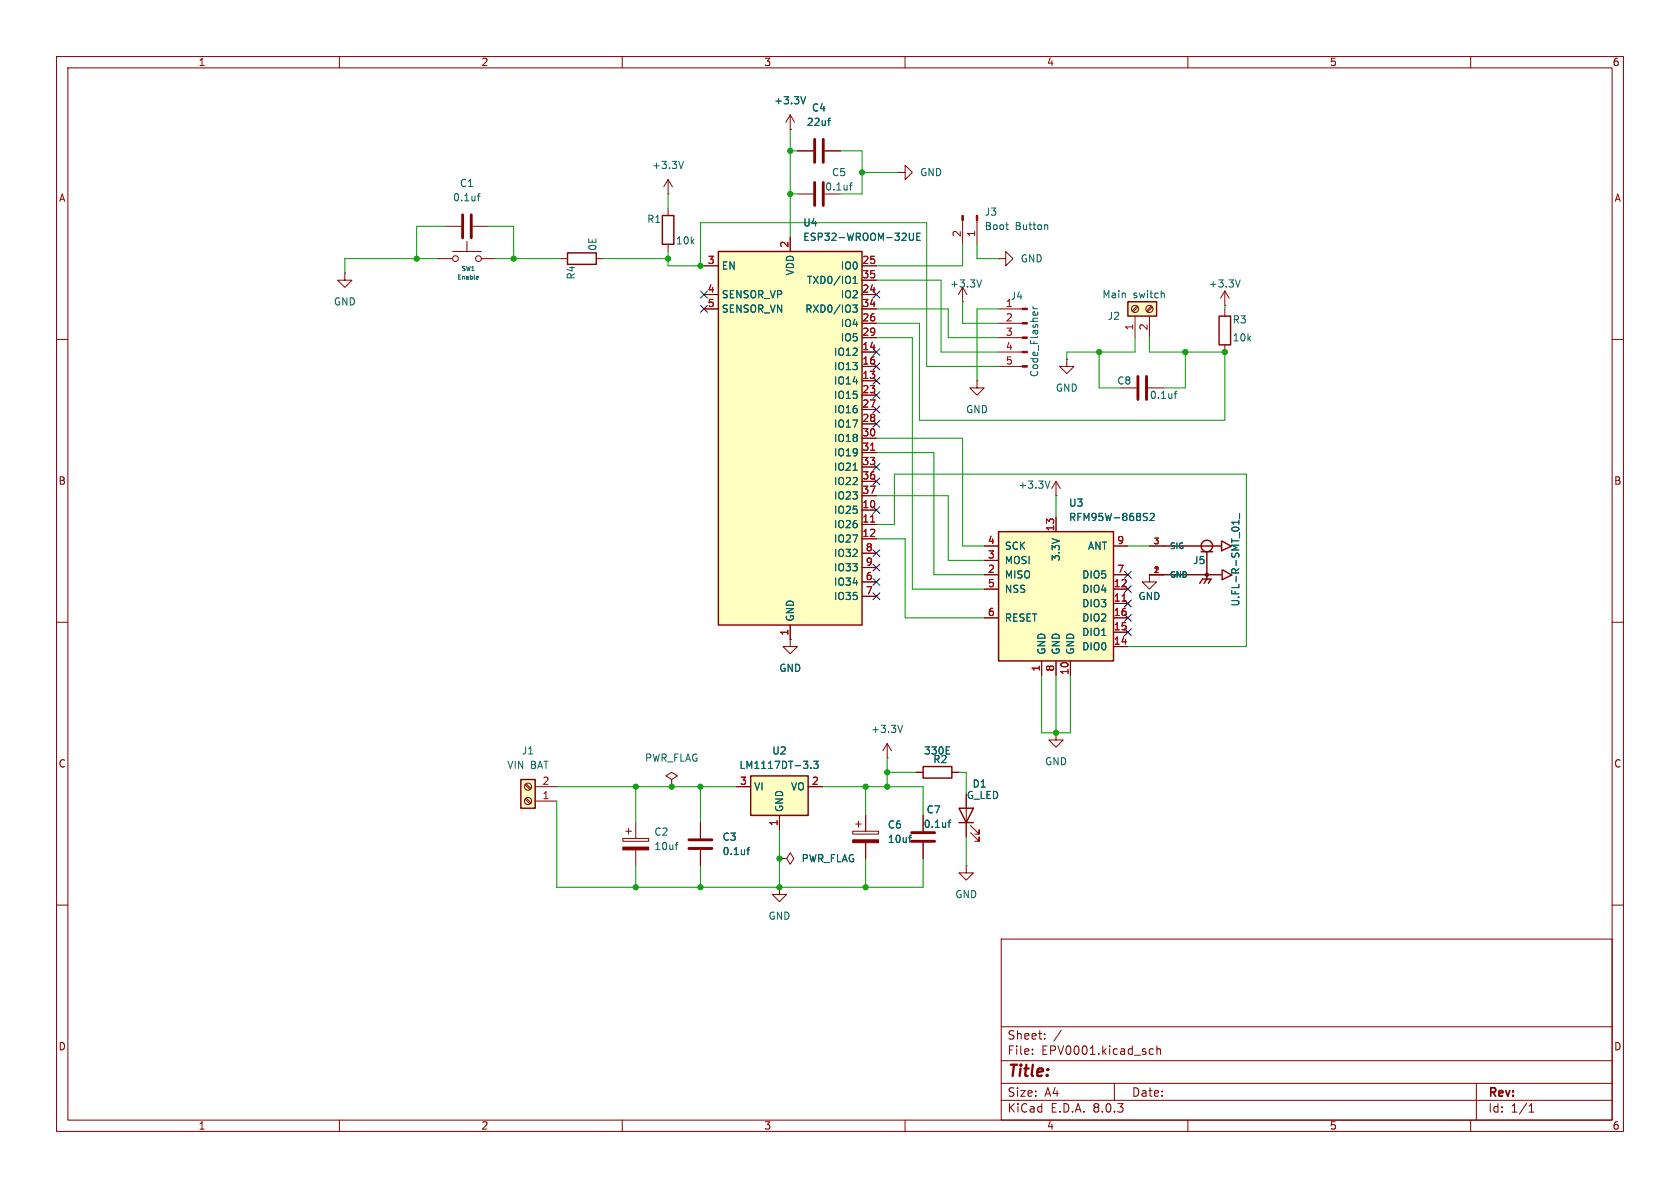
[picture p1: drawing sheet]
<svg xmlns="http://www.w3.org/2000/svg" width="297mm" height="210mm" viewBox="0 0 297 210" stroke-linecap="round" stroke-linejoin="round" font-family="sans-serif">
<g fill="none" stroke="#840000" stroke-width=".18">
<path d="M10 10h277v190h-277zM12 12h273v186h-273zM60 10v2M110 10v2M160 10v2M210 10v2M260 10v2M10 60h2M170.2 53.3h.1M170.2 50.8l-.8 1.3M170.2 50.8v2.5M170.2 50.8l.7 1.3"/>
<path d="M285 60h2M188.6 63.5v1.3h1.3l-1.3 1.2-1.3-1.2h1.3M188.6 63.5h.1M198.1 68.6h2.8M202.9 68.6h2.8M10 110h2M139.7 113v1.3h1.3l-1.3 1.3-1.3-1.3h1.3M139.7 113h.1M285 110h2M10 160h2M110.1 148.2h4.6v.5h-4.6zM110.6 146.9h1"/>
<path d="M111.1 146.4v1M112.4 145.4v2.8M112.4 150.2v2.8M285 160h2M177 166h108v32h-108zM60 198v2M110 198v2M160 198v2M177 194.5h108M177 191.5h108M177 187.5h108M177 181.5h108"/>
<path d="M182.5 186.3v.1M182.5 185.5v.1M184.7 183.6v.1M184.7 182.8v.1M187.6 182.1l-1.3 2M197 191.5v3M203.3 186.3h.6M203.3 185.5h.6M204.5 185.5l.2-.1 .4 .1 .1 .9M204.5 184.9v1.5M210 198v2M260 198v2"/>
<path d="M261 191.5v6.5M270.3 196.6h.9M270.3 195.5l.4-.4v1.5"/>
</g>
<path d="M110.1 149.7h4.6v.5h-4.6z" fill="#840000" stroke="#840000" stroke-width=".18"/>
<path d="M173.5 49.5l-.4 1.2M207.6 69.6h.5M208.1 69.2l-.3 .1v1.1M119.4 149.3h.5M119.9 148.9l-.3 .1" fill="none" stroke="#006464" stroke-width=".18"/>
<path d="M201.2 66.5v4.1M202.7 66.5v4.1" fill="none" stroke="#840000" stroke-width=".51"/>
<path d="M132.7 137.2h10.2v6.9h-10.2z" fill="#ffffc2"/>
<path d="M132.7 137.2h10.2v6.9h-10.2z" fill="none" stroke="#840000" stroke-width=".25"/>
<g fill="none" stroke="#840000" stroke-width=".18">
<path d="M158.7 30.5h1.3v-1.3l1.3 1.3-1.3 1.3v-1.3M158.7 30.5h.1M170.2 39v4.2M172.7 39v4.2M130.2 139.1h2.5M142.9 139.1h2.5M186.7 129.5v1.3h1.3l-1.3 1.3-1.3-1.3h1.3M186.7 129.5h.1M137.8 151.8h1.3l.6-1.1 .6 1.1-.6 1-.6-1M137.8 151.8h.1M137.8 156.8v1.3h1.3l-1.3 1.3-1.3-1.3h1.3M137.8 156.8h.1"/>
<path d="M137.8 144.1v2.6"/>
</g>
<path d="M177.8 39.7h.5M185 39.7l.2 .2v.7M178.2 40.6h.1M143.4 135.7v.1M143.8 134.6h.8l-.4 .4 .4 .2v.5l-.2 .1-.6-.1" fill="none" stroke="#006464" stroke-width=".18"/>
<g fill="#840000" stroke="#840000" stroke-width=".18">
<path d="M170.1 38.1h.2v.9h-.2z"/>
<path d="M172.6 38.1h.2v.9h-.2z"/>
</g>
<path d="M199.4 53.3h5.1v2.6h-5.1z" fill="#ffffc2"/>
<g fill="none" stroke="#840000" stroke-width=".25">
<path d="M100.3 44.7h5.1v2h-5.1zM199.4 53.3h5.1v2.6h-5.1zM205.7 96.5h10.2M212.3 97.5h2.1M213.4 97.5v4.9l-.5 .7M216 95.7v1.7l1.7-.8-1.6-.9M205.7 101.6h10.2M212.1 103.1l.5-.7h1.5l-.5 .7M216.1 100.8v1.7l1.7-.8-1.6-.9M163.2 135.5h5.1v2h-5.1zM169.5 142.9h2.6l-1.3 2.5zM169.5 145.4h2.6"/>
<circle cx="213.4" cy="96.5" r="1.02"/>
<circle cx="213.4" cy="101.6" r=".25"/>
</g>
<g fill="none" stroke="#840000" stroke-width=".18">
<path d="M118.1 34.3h.1M118.1 31.8l-.8 1.2M118.1 31.8v2.5M118.1 31.8l.8 1.2M61 48.3v1.2h1.2l-1.2 1.3-1.3-1.3h1.3M61 48.3h.1M77.5 45.7h2.5M78.7 40h2.8M80 44.5h5.1M82.5 42.7v1.8M83.6 40h2.8M85.1 45.7h2.5"/>
<path d="M99.1 45.7h1.2M105.4 45.7h1.3M200.7 55.9v3.8M201 54.1l-.8 .9M201.2 54.3l-.9 .8M203.2 55.9v3.8M203.5 54.1l-.8 .9M203.7 54.3l-.8 .8M172.7 67.3v1.3h1.3l-1.3 1.3-1.3-1.3h1.3M172.7 67.3h.1M186.7 87.6h.1M186.7 85.1l-.8 1.3"/>
<path d="M186.7 85.1v2.5M186.7 85.1l.8 1.3M203.2 96.5h2.5M203.2 101.6v1.3h1.3l-1.3 1.2-1.3-1.2h1.3M203.2 101.6h.1M203.2 101.6h2.5M118.7 137.8l1.1-.6-1.1-.7-1 .7 1 .6v1.3M118.7 139.1h.1M156.8 134h.1M156.8 131.4l-.7 1.3M156.8 131.4v2.6M156.8 131.4l.8 1.3"/>
<path d="M161.9 136.5h1.3M168.3 136.5h1.2M150.7 146.9h4.6v.5h-4.6zM151.3 145.7h1M151.8 145.2v1M153 144.1v2.8M153 149v2.8M170.8 153v1.3h1.3l-1.3 1.3-1.3-1.3h1.3M170.8 153h.1M170.8 140.3v7.7M171.6 147.2l1.5 1.5v-.7v.7h-.8M171.6 145.9l1.5 1.5v-.7v.7h-.8"/>
<circle cx="80.5" cy="45.7" r=".51"/>
<circle cx="84.6" cy="45.7" r=".51"/>
<circle cx="200.7" cy="54.6" r=".63"/>
<circle cx="203.2" cy="54.6" r=".63"/>
</g>
<g fill="none" stroke="#006464" stroke-width=".18">
<path d="M84.4 34.7h.5M84.9 34.2l-.3 .2v1.1M120.8 28.5l-.4 1.3M84.3 48.9h.2l.1 .1-.4 .1M84.5 49.3l-.2 .1M205.7 51.8l.1 .2v.6M185.6 85l-.4 1.3M219 92v.7M219 92.3h-1.3l.4 .4M219.1 90.8v.9M159.6 128.2l-.5 1.3M167.3 133.3h.6"/>
<path d="M167.3 132h.6M160.6 148.1h.5M161.1 147.6l-.2 .1"/>
</g>
<path d="M81.8 38v4M83.3 38v4" fill="none" stroke="#840000" stroke-width=".51"/>
<path d="M150.7 148.5h4.6v.5h-4.6z" fill="#840000" stroke="#840000" stroke-width=".18"/>
<path d="M127 44.5h25.4v66h-25.4z" fill="#ffffc2"/>
<path d="M117.1 38.1h2v5.1h-2zM127 44.5h25.4v66h-25.4z" fill="none" stroke="#840000" stroke-width=".25"/>
<g fill="none" stroke="#840000" stroke-width=".18">
<path d="M118.1 36.8v1.3M139.7 22.9h.1M139.7 20.3v2.6M139.7 20.3l-.8 1.3M139.7 20.3l.8 1.3M141 26.7h2.8M145.8 26.7h2.8M118.1 43.2v1.3M124.5 52.1h2.5M124.5 47h2.5M124.5 54.6h2.5M139.7 41.9v2.6"/>
<path d="M152.4 52.1h2.5M152.4 47h2.5M152.4 57.2h2.5M152.4 59.7h2.5M152.4 54.6h2.5M152.4 49.5h2.5M152.4 67.3h2.5M152.4 62.2h2.5M152.4 64.8h2.5M152.4 69.9h2.5M152.4 72.4h2.5M152.4 74.9h2.5"/>
<path d="M152.4 77.5h2.5M152.4 90.2h2.5M152.4 92.7h2.5M152.4 95.3h2.5M152.4 80h2.5M152.4 82.6h2.5M152.4 85.1h2.5M152.4 87.6h2.5M152.4 97.8h2.5M139.7 110.5v2.5M152.4 102.9h2.5M152.4 105.4h2.5"/>
<path d="M152.4 100.3h2.5"/>
</g>
<path d="M153.9 79.6h.7M153.9 92.3h.7" fill="none" stroke="#a90000" stroke-width=".18"/>
<path d="M142.4 17.1l-.4 1.3M146.3 21.3h.5M146.8 20.9l-.2 .1M150.8 53.9h.7l-.4 .5 .4 .1v.6l-.2 .1-.5-.1M150.8 50.1h.7M150.8 49.2l.4-.4v1.3M160.8 41.2v1l.2 .3 .4-.1 .1-.2v-1M162.1 41.8h.4M162.7 41.2h-.6v1.3h.6M150.8 83.1h.7" fill="none" stroke="#006464" stroke-width=".18"/>
<path d="M144 24.6v4.1M145.5 24.6v4.1" fill="none" stroke="#840000" stroke-width=".51"/>
<path d="M176.5 94h20.3v22.8h-20.3z" fill="#ffffc2"/>
<path d="M176.5 94h20.3v22.8h-20.3z" fill="none" stroke="#840000" stroke-width=".25"/>
<g fill="none" stroke="#840000" stroke-width=".18">
<path d="M141 34.3h2.8M174 99.1h2.5M174 96.5h2.5M186.7 91.4v2.6M196.8 96.5h2.6M174 104.1h2.5M174 109.2h2.5M174 101.6h2.5M184.1 116.8v2.6M186.7 116.8v2.6M189.2 116.8v2.6M196.8 106.7h2.6"/>
<path d="M196.8 104.1h2.6M196.8 114.3h2.6M196.8 111.8h2.6M196.8 109.2h2.6M196.8 101.6h2.6M163.2 144.1v2.8M163.2 149v2.8"/>
</g>
<path d="M198.4 106.3h.7" fill="none" stroke="#a90000" stroke-width=".18"/>
<path d="M150.2 32.8h.5M150.7 32.3l-.3 .2v1.1M202.4 91.4l.3 .1 .1 .3-.2 .2h-.3M202.4 90.7l.4 .1M203.3 90.9l.5-.2 .3 .4-.8 .9h.8M167.6 145.4h.5M168.1 145l-.3 .2v1" fill="none" stroke="#006464" stroke-width=".18"/>
<path d="M144 32.3v4M145.5 32.3v4M161.2 148.7h4M161.2 147.2h4" fill="none" stroke="#840000" stroke-width=".51"/>
<path d="M92.1 137.8h2.5v5.1h-2.5z" fill="#ffffc2"/>
<path d="M215.5 55.9h2.1v5.1h-2.1zM92.1 137.8h2.5v5.1h-2.5z" fill="none" stroke="#840000" stroke-width=".25"/>
<g fill="none" stroke="#840000" stroke-width=".18">
<path d="M139.7 22.9h.1M141 26.7h2.8M145.8 26.7h2.8M124.5 54.6h2.5M124.5 52.1h2.5M124.5 47h2.5M139.7 41.9v2.6M152.4 59.7h2.5M152.4 57.2h2.5M152.4 54.6h2.5M152.4 52.1h2.5M152.4 47h2.5"/>
<path d="M152.4 49.5h2.5M176.5 45.7h1.3v-1.2l1.3 1.2-1.3 1.3v-1.3M176.5 45.7h.1M176.5 59.7h4.2M176.5 57.2h4.2M176.5 54.6h4.2M216.5 54h.1M216.5 51.4l-.7 1.3M216.5 51.4v2.6M216.5 54.6v1.3M216.5 51.4l.8 1.3M152.4 64.8h2.5"/>
<path d="M152.4 62.2h2.5M152.4 67.3h2.5M152.4 69.9h2.5M152.4 72.4h2.5M152.4 74.9h2.5M152.4 77.5h2.5M176.5 64.8h4.2M176.5 62.2h4.2M216.5 61v1.2M152.4 90.2h2.5M152.4 92.7h2.5M152.4 95.3h2.5"/>
<path d="M152.4 80h2.5M152.4 82.6h2.5M152.4 85.1h2.5M152.4 87.6h2.5M152.4 97.8h2.5M174 96.5h2.5M174 99.1h2.5M186.7 91.4v2.6M196.8 96.5h2.6M203.2 96.5h2.5M139.7 113h.1M139.7 110.5v2.5"/>
<path d="M152.4 102.9h2.5M152.4 105.4h2.5M152.4 100.3h2.5M174 101.6h2.5M174 104.1h2.5M174 109.2h2.5M184.1 116.8v2.6M186.7 116.8v2.6M189.2 116.8v2.6M196.8 101.6h2.6M196.8 106.7h2.6M196.8 104.1h2.6"/>
<path d="M196.8 114.3h2.6M196.8 111.8h2.6M196.8 109.2h2.6M203.2 101.6h.1M203.2 101.6h2.5M92.8 138.7l.9 .9M93 138.6l.9 .8M94.6 139.1h3.8M130.2 139.1h2.5M142.9 139.1h2.5M161.9 136.5h1.3M168.3 136.5h1.2"/>
<path d="M92.8 141.3l.9 .8M93 141.1l.9 .8M94.6 141.6h3.8M123.8 145.4v2.8M123.8 150.2v2.8M137.8 151.8h.1M137.8 144.1v2.6M153 144.1v2.8M153 149v2.8M163.2 144.1v2.8M163.2 149v2.8M170.8 140.3v2.6"/>
<path d="M170.8 145.4v2.6"/>
<circle cx="93.3" cy="139.1" r=".63"/>
<circle cx="93.3" cy="141.6" r=".63"/>
</g>
<g fill="none" stroke="#006464" stroke-width=".18">
<path d="M142.4 17.1l-.4 1.3M146.3 21.3h.5M146.8 20.9l-.2 .1M150.8 53.9h.7l-.4 .5 .4 .1v.6l-.2 .1-.5-.1M150.8 50.1h.7M150.8 49.2l.4-.4v1.3M160.8 41.2v1l.2 .3 .4-.1 .1-.2v-1M162.1 41.8h.4M162.7 41.2h-.6v1.3h.6M182.6 54.6h.9M182.6 54.2l.3 .4M219.3 49.5l-.5 1.2"/>
<path d="M150.8 83.1h.7M202.4 91.4l.3 .1 .1 .3-.2 .2h-.3M202.4 90.7l.4 .1M203.3 90.9l.5-.2 .3 .4-.8 .9h.8M219 92v.7M219 92.3h-1.3l.4 .4M219.1 90.8v.9M143.4 135.7v.1M143.8 134.6h.8l-.4 .4 .4 .2v.5l-.2 .1-.6-.1M167.3 133.3h.6M167.3 132h.6M132 150.2h.5"/>
<path d="M132.5 149.8l-.3 .2v1.1M160.6 148.1h.5M161.1 147.6l-.2 .1M167.6 145.4h.5M168.1 145l-.3 .2v1"/>
</g>
<g fill="#840000" stroke="#840000" stroke-width=".18">
<path d="M180.7 64.6h.9v.3h-.9z"/>
<path d="M180.7 62.1h.9v.3h-.9z"/>
<path d="M180.7 59.6h.9v.2h-.9z"/>
<path d="M180.7 57h.9v.3h-.9z"/>
<path d="M180.7 54.5h.9v.2h-.9z"/>
</g>
<path d="M121.8 150h4.1M121.8 148.5h4.1" fill="none" stroke="#840000" stroke-width=".51"/>
<g fill="none" stroke="#009600" stroke-width=".18">
<path d="M118.1 34.3v2.5M139.7 34.3h1.3M139.7 26.7h1.3M139.7 22.9v19M148.6 26.7h3.8v7.6h-3.8M152.4 30.5h6.3M77.5 45.7h-16.5v2.6M78.7 40h-5v5.7M86.4 40h4.4v5.7M87.6 45.7h11.5M106.7 45.7h11.4M118.1 44.5v2.5h6.4"/>
<path d="M123.8 47v-7.6h40v25.4h12.7M154.9 57.2h7.7v17.1h53.9v-12.1h-13.3v-2.5M154.9 49.5h11.5v12.7h10.1M154.9 54.6h12.7v5.1h8.9M154.9 59.7h6.4v44.4h12.7M170.2 43.2v3.8h-15.3M170.2 53.3v3.9h6.3M172.7 43.2v2.5h3.8M176.5 54.6h-3.8v12.7M200.7 59.7v2.5h-12.1v1.3M216.5 54v.6M154.9 77.5h15.3v19h3.8"/>
<path d="M194.3 62.2v6.4h3.8M209.5 62.2v6.4h-3.8M154.9 95.3h5.1v13.9h14M154.9 87.6h12.7v11.5h6.4M154.9 92.7h3.2v-8.9h62.2v30.5h-20.9M154.9 80h10.2v21.6h8.9M186.7 87.6v3.8M199.4 96.5h3.8M184.1 119.4v10.1h5.1v-10.1M186.7 119.4v10.1M98.4 139.1h31.8M112.4 139.1v6.3"/>
<path d="M123.8 139.1v6.3M145.4 139.1h17.8v5M153 139.1v5M156.8 136.5h5.1M156.8 134v5.1M169.5 136.5h1.3v3.8M98.4 141.6v15.2h64.8v-5M112.4 153v3.8M123.8 153v3.8M137.8 146.7v10.1M153 151.8v5M170.8 148v5"/>
</g>
<g fill="none" stroke="#000084" stroke-width=".18">
<path d="M123.9 54l1.2 1.2M123.9 51.5l1.2 1.2M125.1 54l-1.2 1.2M125.1 51.5l-1.2 1.2M154.3 51.5l1.2 1.2M155.5 51.5l-1.2 1.2M154.3 66.7l1.2 1.2M154.3 71.8l1.2 1.2M154.3 61.6l1.2 1.2M154.3 74.3l1.2 1.2M154.3 69.2l1.2 1.3M154.3 64.2l1.2 1.2"/>
<path d="M155.5 66.7l-1.2 1.2M155.5 71.8l-1.2 1.2M155.5 61.6l-1.2 1.2M155.5 74.3l-1.2 1.2M155.5 69.2l-1.2 1.3M155.5 64.2l-1.2 1.2M154.3 97.2l1.2 1.2M154.3 84.5l1.2 1.2M154.3 99.7l1.2 1.2M154.3 89.6l1.2 1.2M154.3 81.9l1.2 1.3M155.5 97.2l-1.2 1.2"/>
<path d="M155.5 84.5l-1.2 1.2M155.5 99.7l-1.2 1.2M155.5 89.6l-1.2 1.2M155.5 81.9l-1.2 1.3M154.3 104.8l1.2 1.2M154.3 102.3l1.2 1.2M155.5 104.8l-1.2 1.2M155.5 102.3l-1.2 1.2M198.8 111.2l1.2 1.2M198.8 108.6l1.2 1.2M198.8 101l1.2 1.2M198.8 103.5l1.2 1.2"/>
<path d="M198.8 106.1l1.2 1.2M200 111.2l-1.2 1.2M200 108.6l-1.2 1.2M200 101l-1.2 1.2M200 103.5l-1.2 1.2M200 106.1l-1.2 1.2"/>
</g>
<path d="M153.9 79.6h.7M153.9 92.3h.7M198.4 106.3h.7" fill="none" stroke="#a90000" stroke-width=".18"/>
<g fill="#009600" stroke="#009600" stroke-width=".18">
<circle cx="186.7" cy="129.5" r=".46"/>
<circle cx="194.3" cy="62.2" r=".46"/>
<circle cx="209.5" cy="62.2" r=".46"/>
<circle cx="216.5" cy="62.2" r=".46"/>
<circle cx="152.4" cy="30.5" r=".46"/>
<circle cx="139.7" cy="26.7" r=".46"/>
<circle cx="123.8" cy="156.8" r=".46"/>
<circle cx="153" cy="139.1" r=".46"/>
<circle cx="112.4" cy="139.1" r=".46"/>
<circle cx="112.4" cy="156.8" r=".46"/>
<circle cx="118.7" cy="139.1" r=".46"/>
<circle cx="123.8" cy="139.1" r=".46"/>
<circle cx="153" cy="156.8" r=".46"/>
<circle cx="156.8" cy="136.5" r=".46"/>
<circle cx="156.8" cy="139.1" r=".46"/>
<circle cx="137.8" cy="151.8" r=".46"/>
<circle cx="137.8" cy="156.8" r=".46"/>
<circle cx="139.7" cy="34.3" r=".46"/>
<circle cx="90.8" cy="45.7" r=".46"/>
<circle cx="73.7" cy="45.7" r=".46"/>
<circle cx="123.8" cy="47" r=".46"/>
<circle cx="118.1" cy="45.7" r=".46"/>
</g>
<text font-size="2.8" fill="#840000" x="178" y="190.9">Title:</text>
<g font-size="2.1" fill="#840000">
<text x="178" y="184">Sheet:</text>
<text x="178" y="186.7">File:</text>
<text x="184.1" y="186.7">EPV0001.kicad_sch</text>
<text x="178" y="196.9">KiCad</text>
<text x="178" y="194.1">Size:</text>
<text x="184.7" y="194.1">A4</text>
<text x="185.7" y="196.9">E.D.A.</text>
<text x="193.3" y="196.9">8.0.3</text>
<text x="200" y="194.1">Date:</text>
<text x="263" y="194.3">Rev:</text>
<text x="263" y="196.9">Id:</text>
<text x="267.1" y="196.9">1/1</text>
</g>
<g font-size="1.8" fill="#840000">
<text x="35" y="11.9">1</text>
<text x="85" y="11.9">2</text>
<text x="135" y="11.9">3</text>
<text x="185" y="11.9">4</text>
<text x="235" y="11.9">5</text>
<text x="285" y="11.9">6</text>
<text x="10.3" y="35.9">A</text>
<text x="285.3" y="35.9">A</text>
<text x="10.3" y="85.9">B</text>
<text x="285.3" y="85.9">B</text>
<text x="10.3" y="135.9">C</text>
<text x="285.3" y="135.9">C</text>
<text x="10.3" y="185.9">D</text>
<text x="285.3" y="185.9">D</text>
<text x="35" y="199.9">1</text>
<text x="85" y="199.9">2</text>
<text x="135" y="199.9">3</text>
<text x="185" y="199.9">4</text>
<text x="235" y="199.9">5</text>
<text x="285" y="199.9">6</text>
</g>
<g font-size="1.8" fill="#006464">
<text x="136.8" y="18.6">+3.3V</text>
<text x="142.5" y="22.5">22uf</text>
<text x="143.4" y="19.9">C4</text>
<text x="80" y="35.8">0.1uf</text>
<text x="81.2" y="33.2">C1</text>
<text x="115.2" y="30.1">+3.3V</text>
<text x="145.8" y="33.9">0.1uf</text>
<text x="147" y="31.3">C5</text>
<text x="162.6" y="31.3">GND</text>
<text x="114.3" y="39.6">R1</text>
<text x="141.9" y="40.2">U4</text>
<text x="174" y="38.3">J3</text>
<text x="174" y="40.9">Boot</text>
<text x="179.5" y="40.9">Button</text>
<text x="105.6" y="44.4" transform="rotate(-90 105.6 44.4)">0E</text>
<text x="119.4" y="43.4">10k</text>
<text x="127.5" y="47.9">EN</text>
<text x="141.9" y="42.8">ESP32-WROOM-32UE</text>
<text x="148.5" y="47.9">IO0</text>
<text x="180.3" y="46.6">GND</text>
<text x="101.8" y="49.5" transform="rotate(-90 101.8 49.5)">R4</text>
<text x="127.5" y="52.9">SENSOR_VP</text>
<text x="140.6" y="48.8" transform="rotate(-90 140.6 48.8)">VDD</text>
<text x="142.6" y="50.4">TXD0/IO1</text>
<text x="148.5" y="52.9">IO2</text>
<text x="167.9" y="51">+3.3V</text>
<text x="178.6" y="53.2">J4</text>
<text x="194.8" y="52.9">Main</text>
<text x="200.3" y="52.9">switch</text>
<text x="213.6" y="51">+3.3V</text>
<text x="58.9" y="54.2">GND</text>
<text x="127.5" y="55.5">SENSOR_VN</text>
<text x="142.3" y="55.5">RXD0/IO3</text>
<text x="148.5" y="58">IO4</text>
<text x="177.7" y="54.4">1</text>
<text x="195.7" y="56.7">J2</text>
<text x="217.8" y="57.4">R3</text>
<text x="147.3" y="63.1">IO12</text>
<text x="147.3" y="65.6">IO13</text>
<text x="148.5" y="60.6">IO5</text>
<text x="217.8" y="60.6">10k</text>
<text x="147.3" y="68.2">IO14</text>
<text x="147.3" y="70.7">IO15</text>
<text x="183.7" y="66.8" transform="rotate(-90 183.7 66.8)">Code_Flasher</text>
<text x="186.6" y="69.4">GND</text>
<text x="197.4" y="68.2">C8</text>
<text x="203.2" y="70.7">0.1uf</text>
<text x="147.3" y="73.3">IO16</text>
<text x="147.3" y="75.8">IO17</text>
<text x="170.7" y="73.3">GND</text>
<text x="147.3" y="78.3">IO18</text>
<text x="147.3" y="80.9">IO19</text>
<text x="147.3" y="83.4">IO21</text>
<text x="147.3" y="86">IO22</text>
<text x="147.3" y="88.5">IO23</text>
<text x="179.9" y="86.6">+3.3V</text>
<text x="188.9" y="89.8">U3</text>
<text x="147.3" y="91">IO25</text>
<text x="147.3" y="93.6">IO26</text>
<text x="188.9" y="92.3">RFM95W-868S2</text>
<text x="147.3" y="96.1">IO27</text>
<text x="147.3" y="98.7">IO32</text>
<text x="147.3" y="101.2">IO33</text>
<text x="177.5" y="99.9">MOSI</text>
<text x="177.5" y="97.4">SCK</text>
<text x="187.6" y="99.3" transform="rotate(-90 187.6 99.3)">3.3V</text>
<text x="192.2" y="97.4">ANT</text>
<text x="210.8" y="99.9">J5</text>
<text x="147.3" y="103.7">IO34</text>
<text x="147.3" y="106.3">IO35</text>
<text x="177.5" y="102.5">MISO</text>
<text x="177.5" y="105">NSS</text>
<text x="191.2" y="107.5">DIO3</text>
<text x="191.2" y="105">DIO4</text>
<text x="191.2" y="102.5">DIO5</text>
<text x="201.2" y="106.3">GND</text>
<text x="219.3" y="107.3" transform="rotate(-90 219.3 107.3)">U.FL-R-SMT_01_</text>
<text x="140.6" y="110" transform="rotate(-90 140.6 110)">GND</text>
<text x="177.5" y="110.1">RESET</text>
<text x="191.2" y="112.6">DIO1</text>
<text x="191.2" y="110.1">DIO2</text>
<text x="137.7" y="119">GND</text>
<text x="185" y="115.8" transform="rotate(-90 185 115.8)">GND</text>
<text x="187.6" y="115.8" transform="rotate(-90 187.6 115.8)">GND</text>
<text x="190.1" y="115.8" transform="rotate(-90 190.1 115.8)">GND</text>
<text x="191.2" y="115.2">DIO0</text>
<text x="153.9" y="129.8">+3.3V</text>
<text x="89.6" y="136.1">VIN</text>
<text x="92.2" y="133.6">J1</text>
<text x="93.8" y="136.1">BAT</text>
<text x="113.9" y="134.8">PWR_FLAG</text>
<text x="130.6" y="136.1">LM1117DT-3.3</text>
<text x="136.4" y="133.6">U2</text>
<text x="163.2" y="133.6">330E</text>
<text x="164.9" y="135.1">R2</text>
<text x="184.7" y="135.5">GND</text>
<text x="133.2" y="139.9">VI</text>
<text x="138.7" y="143.6" transform="rotate(-90 138.7 143.6)">GND</text>
<text x="139.7" y="139.9">VO</text>
<text x="163.7" y="144">C7</text>
<text x="170.8" y="141.5">G_LED</text>
<text x="171.8" y="139.4">D1</text>
<text x="115.6" y="147.9">C2</text>
<text x="127.6" y="148.8">C3</text>
<text x="156.9" y="146.7">C6</text>
<text x="156.9" y="149.2">10uf</text>
<text x="163.2" y="146.5">0.1uf</text>
<text x="115.6" y="150.5">10uf</text>
<text x="127.6" y="151.4">0.1uf</text>
<text x="141.6" y="152.6">PWR_FLAG</text>
<text x="168.8" y="159">GND</text>
<text x="135.8" y="162.8">GND</text>
</g>
<g font-size="1.8" fill="#a90000">
<text x="169.9" y="42" transform="rotate(-90 169.9 42)">2</text>
<text x="172.5" y="42" transform="rotate(-90 172.5 42)">1</text>
<text x="125" y="46.7">3</text>
<text x="139.4" y="43.9" transform="rotate(-90 139.4 43.9)">2</text>
<text x="152.4" y="46.7">25</text>
<text x="125" y="51.8">4</text>
<text x="152.4" y="51.8">24</text>
<text x="152.4" y="49.3">35</text>
<text x="125" y="54.4">5</text>
<text x="152.4" y="56.9">26</text>
<text x="152.4" y="59.4">29</text>
<text x="152.4" y="54.4">34</text>
<text x="177.7" y="56.9">2</text>
<text x="177.7" y="59.4">3</text>
<text x="200.4" y="58.5" transform="rotate(-90 200.4 58.5)">1</text>
<text x="202.9" y="58.5" transform="rotate(-90 202.9 58.5)">2</text>
<text x="152.4" y="62">14</text>
<text x="152.4" y="64.5">16</text>
<text x="177.7" y="62">4</text>
<text x="177.7" y="64.5">5</text>
<text x="152.4" y="67.1">13</text>
<text x="152.4" y="69.6">23</text>
<text x="152.4" y="72.1">27</text>
<text x="152.4" y="74.7">28</text>
<text x="152.4" y="77.2">30</text>
<text x="152.4" y="79.8">31</text>
<text x="152.4" y="82.3">33</text>
<text x="152.4" y="89.9">10</text>
<text x="152.4" y="84.8">36</text>
<text x="152.4" y="87.4">37</text>
<text x="152.4" y="92.5">11</text>
<text x="152.4" y="95">12</text>
<text x="186.4" y="94" transform="rotate(-90 186.4 94)">13</text>
<text x="153" y="97.5">8</text>
<text x="153" y="100.1">9</text>
<text x="174.6" y="101.3">2</text>
<text x="174.6" y="98.8">3</text>
<text x="174.6" y="96.3">4</text>
<text x="197.4" y="101.3">7</text>
<text x="197.4" y="96.3">9</text>
<text x="153" y="102.6">6</text>
<text x="153" y="105.2">7</text>
<text x="174.6" y="103.9">5</text>
<text x="196.8" y="106.4">11</text>
<text x="196.8" y="103.9">12</text>
<text x="139.4" y="112.5" transform="rotate(-90 139.4 112.5)">1</text>
<text x="174.6" y="109">6</text>
<text x="196.8" y="111.5">15</text>
<text x="196.8" y="109">16</text>
<text x="183.9" y="118.8" transform="rotate(-90 183.9 118.8)">1</text>
<text x="186.4" y="118.8" transform="rotate(-90 186.4 118.8)">8</text>
<text x="189" y="119.4" transform="rotate(-90 189 119.4)">10</text>
<text x="196.8" y="114">14</text>
<text x="95.8" y="141.4">1</text>
<text x="95.8" y="138.8">2</text>
<text x="130.7" y="138.8">3</text>
<text x="143.4" y="138.8">2</text>
<text x="137.5" y="146.1" transform="rotate(-90 137.5 146.1)">1</text>
</g>
<g font-size="1.4" fill="#a90000">
<text x="203.9" y="101.3">1</text>
<text x="203.9" y="96.3">3</text>
</g>
<g font-size="1.4" fill="#006464">
<text x="206.8" y="97.3">SIG</text>
<text x="206.8" y="102.3">GND</text>
</g>
<g font-size="1.1" fill="#006464">
<text x="80.7" y="49.6">Enable</text>
<text x="81.5" y="48.1">SW1</text>
</g>
</svg>
